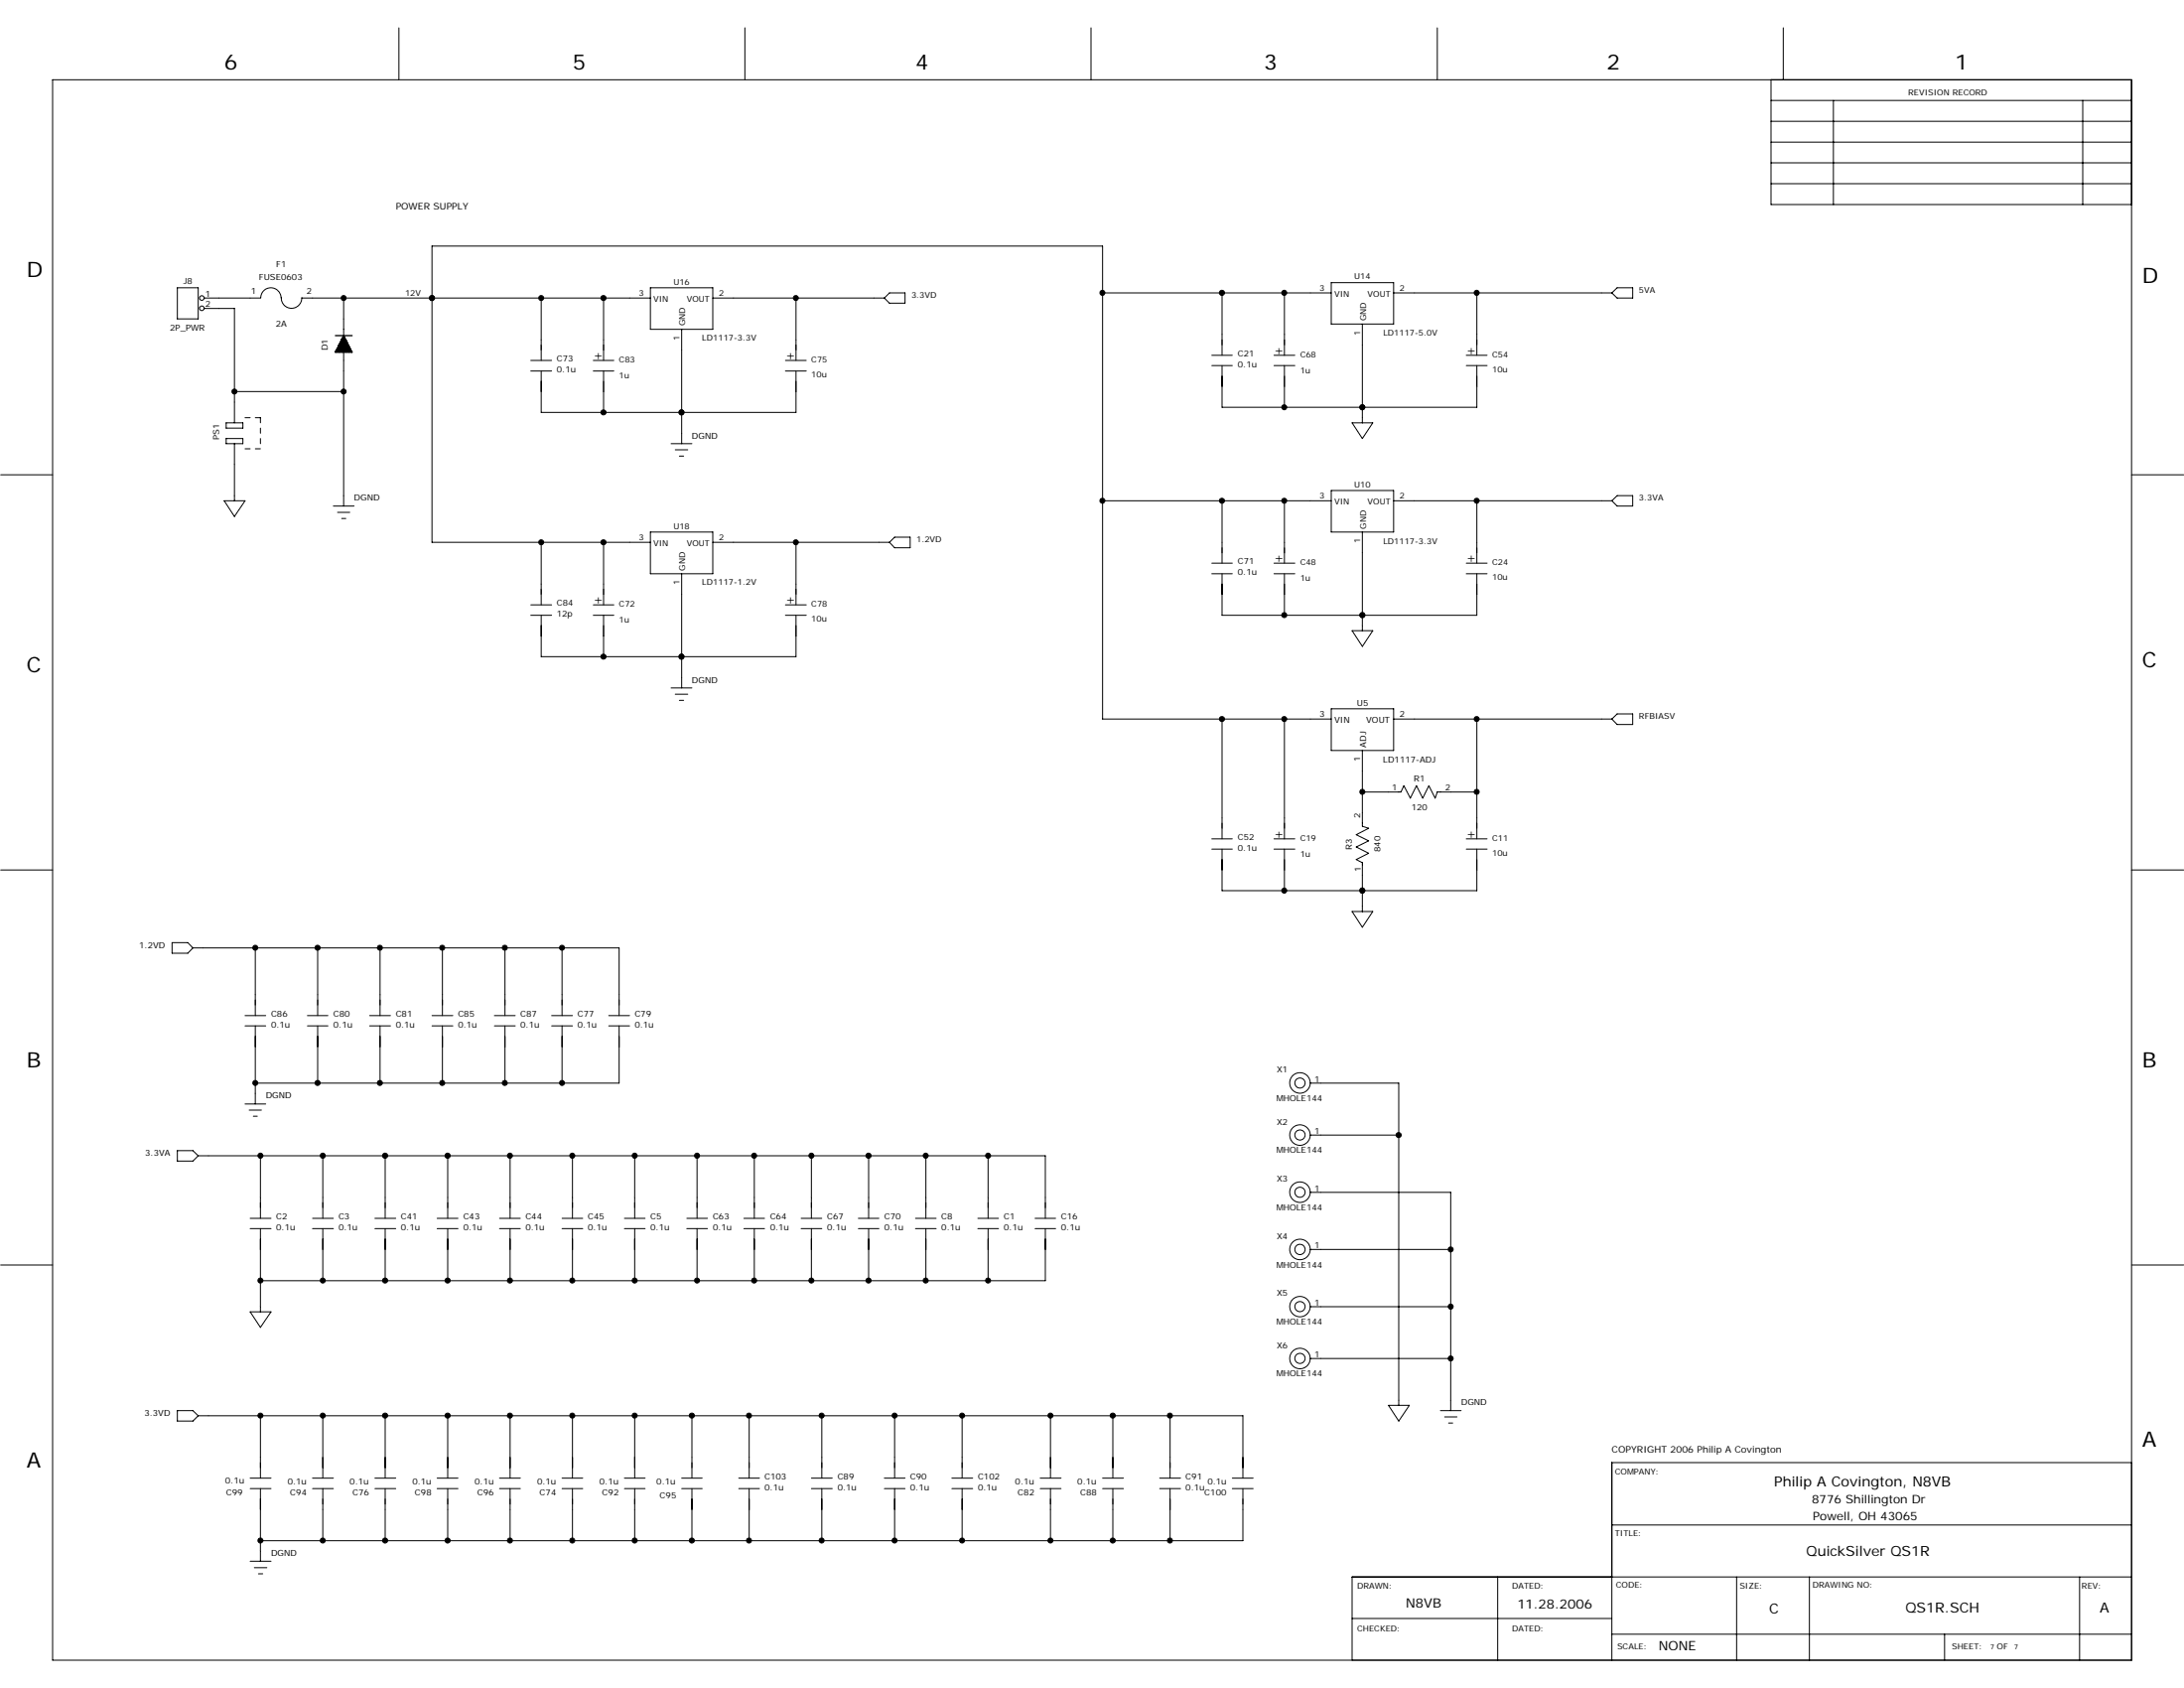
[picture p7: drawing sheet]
<svg xmlns="http://www.w3.org/2000/svg" width="279mm" height="216mm" viewBox="0 0 279 216" stroke-linecap="round" stroke-linejoin="round" font-family="sans-serif">
<g fill="none" stroke="#000" stroke-width=".13">
<path d="M6.7 10.2h266v202.1h-266zM51 3.6v6.6M95.3 3.6v6.6M139.6 3.6v6.6M183.9 3.6v6.6M226.6 10.2v16h46.1M226.6 15.5h46.1M226.6 12.8h46.1M226.6 18.2h46.1M228.1 3.6v6.6M234.5 12.8v13.4M266.4 12.8v13.4"/>
<path d="M22.7 36.8h2.7v4h-2.7zM26.1 38.1h7.2M26.1 39.5h3.9v14.6M33.4 38.1a1.3 1.3 0 0 1 1.3-1.3 1.3 1.3 0 0 1 1.3 1.3 1.31 1.31 0 0 0 1.3 1.3 1.31 1.31 0 0 0 1.3-1.3M38.7 38.1h44.5M44 38.1v4.8M69.2 38.1v8M77.2 38.1v8M83.2 36.8h8v5.3h-8zM91.2 38.1h21.9M101.8 38.1v8M113.8 37.5h2v1.3h-2l-.7-.7z"/>
<path d="M141.1 37.5h29.2M156.3 37.5v7.9M164.3 37.5v7.9M170.3 36.2h8v5.2h-8zM178.3 37.5h27.9M188.9 37.5v7.9M206.2 37.5l.7-.7h2v1.3h-2zM226.6 23.5h46.1M226.6 20.8h46.1M28.9 56.1h2.2v.6h-2.2zM28.9 54.1h2.2v.7h-2.2zM30 56.7v7.4"/>
<path d="M30 50.1h14M31.3 53.4h.7M31.3 57.4h.7M32.7 53.4h.6v.7M32.7 57.4h.6M33.3 54.8v.6M33.3 56.1v.6M44 45v19.7M67.9 46.1h2.7M67.9 47.5h2.7M69.2 47.5v5.2h18M75.9 46.1h2.6"/>
<path d="M75.9 47.5h2.6M77.2 47.5v5.2M85.9 56.7h2.6M86.4 57.5h1.6M86.9 58.3h.6M87.2 52.7v4M87.2 42.1v10.6M100.5 46.1h2.6M100.5 47.5h2.6M101.8 47.5v5.2h-14.6M155 45.4h2.6M155 46.8h2.6"/>
<path d="M156.3 46.8v5.3h18M163 45.4h2.7M163 46.8h2.7M164.3 46.8v5.3M173 54.1h2.6l-1.3 2zM174.3 52.1v2M174.3 41.4v10.7M187.6 45.4h2.6M187.6 46.8h2.6M188.9 46.8v5.3h-14.6M.1 60.7h6.6M28.7 64.1h2.6l-1.3 2z"/>
<path d="M42.7 64.7h2.6M43.2 65.5h1.5M43.7 66.3h.5M67.9 77.4h2.7M67.9 78.7h2.7M69.2 78.7v5.3h18M69.2 69.4v8M75.9 77.4h2.6M75.9 78.7h2.6M77.2 69.4v8M77.2 78.7v5.3M83.2 69.4h-27.9v-37.9h85.8v60.5h29.2"/>
<path d="M83.2 68.1h8v5.3h-8zM87.2 73.4v10.6M91.2 69.4h22.6M100.5 77.4h2.6M100.5 78.7h2.6M101.8 69.4v8M101.8 78.7v5.3h-14.6M113.8 69.4l.6-.7h2v1.4h-2zM141.1 64.1h29.2M155 73.4h2.6M155 72h2.6M156.3 73.4v5.3h18"/>
<path d="M156.3 64.1v7.9M163 73.4h2.7M163 72h2.7M164.3 64.1v7.9M164.3 73.4v5.3M170.3 62.7h8v5.4h-8zM174.3 78.7v2M174.3 68.1v10.6M178.3 64.1h27.9M187.6 73.4h2.6M187.6 72h2.6M188.9 73.4v5.3h-14.6"/>
<path d="M188.9 64.1v7.9M206.2 64.1l.7-.7h2v1.3h-2zM272.7 60.7h6.7M85.9 88h2.6M86.4 88.8h1.6M86.9 89.6h.6M87.2 84v4M156.3 92v15.3M164.3 92v15.3M170.3 90.7h8v5.3h-8zM173 80.7h2.6l-1.3 2zM174.3 96v9.7l.8 .2-1.6 .9 1.6 .7-1.6 .8 1.6 .8-1.6 .8 .8 .4v3.6"/>
<path d="M178.3 92h27.9M188.9 92v15.3M206.2 92l.7-.7h2v1.4h-2zM.1 111.3h6.6M155 107.3h2.6M155 108.6h2.6M156.3 108.6v5.3h18M163 107.3h2.7M163 108.6h2.7M164.3 108.6v5.3M173 116.6h2.6l-1.3 2zM174.3 113.9v2.7"/>
<path d="M174.3 101.3h4.9l.4-.8 .8 1.6 .8-1.6 .8 1.6 .8-1.6 .8 1.6 .3-.8h5M187.6 107.3h2.6M187.6 108.6h2.6M188.9 108.6v5.3h-14.6M272.7 111.3h6.7M22 120.6h2l.7 .6-.7 .7h-2zM24.7 121.2h54.5v8.7M31.3 129.9h2.7M31.3 131.2h2.7M32.7 131.2v10M32.7 121.2v8.7M32.7 138.5h23.9"/>
<path d="M39.3 129.9h2.7M39.3 131.2h2.7M40.6 121.2v8.7M40.6 131.2v7.3M47.3 129.9h2.7M47.3 131.2h2.7M48.6 121.2v8.7M48.6 131.2v7.3M55.3 129.9h2.6M55.3 131.2h2.6M56.6 138.5h15.3M56.6 121.2v8.7"/>
<path d="M56.6 131.2v7.3M63.2 129.9h2.7M63.2 131.2h2.7M64.6 121.2v8.7M64.6 131.2v7.3M70.6 129.9h2.6M70.6 131.2h2.6M71.9 121.2v8.7M71.9 131.2v7.3M77.9 129.9h2.6M77.9 131.2h2.6M79.2 131.2v7.3h-7.3"/>
<path d="M167.6 138.5h11.3v41.2M22.7 147.2h2l.7 .6-.7 .7h-2zM25.4 147.8h108.3v8M31.3 141.2h2.7M31.9 142h1.5M32 155.8h2.7M32 157.1h2.7M32.4 142.8h.5M33.3 147.8v8M33.3 157.1v10.7M40 155.8h2.7M40 157.1h2.7"/>
<path d="M41.3 147.8v8M41.3 157.1v6.7M48 155.8h2.6M48 157.1h2.6M49.3 147.8v8M49.3 157.1v6.7M55.9 155.8h2.7M55.9 157.1h2.7M57.3 147.8v8M57.3 157.1v6.7M63.9 155.8h2.7M63.9 157.1h2.7"/>
<path d="M65.3 147.8v8M65.3 157.1v6.7M71.9 155.8h2.6M71.9 157.1h2.6M73.2 147.8v8M73.2 157.1v6.7M79.9 155.8h2.6M79.9 157.1h2.6M81.2 147.8v8M81.2 157.1v6.7M87.9 155.8h2.6M87.9 157.1h2.6"/>
<path d="M89.2 147.8v8M89.2 157.1v6.7M95.2 155.8h2.6M95.2 157.1h2.6M96.5 147.8v8M96.5 157.1v6.7M102.5 155.8h2.6M102.5 157.1h2.6M103.8 147.8v8M103.8 157.1v6.7M109.8 155.8h2.6M109.8 157.1h2.6"/>
<path d="M111.1 147.8v8M111.1 157.1v6.7M117.1 155.8h2.7M117.1 157.1h2.7M118.4 147.8v8M118.4 157.1v6.7M125.1 155.8h2.6M125.1 157.1h2.6M126.4 147.8v8M126.4 157.1v6.7M132.4 155.8h2.6M132.4 157.1h2.6"/>
<path d="M133.7 157.1v6.7h-15.3M167.6 145.2h11.3M167.6 152.5h18v27.9M167.6 159.8h18M.1 161.8h6.6M32 167.8h2.7l-1.4 2zM33.3 163.8h32M65.3 163.8h53.1M167.6 167.1h18M167.6 173.8h18M177.6 179.7h2.7l-1.4 2.1zM272.7 161.8h6.7"/>
<path d="M22.7 180.4h2l.7 .7-.7 .7h-2zM25.4 181.1h133.6v8M32 189.1h2.7M32 190.4h2.7M32 199.7h2.7M33.3 190.4v9.3M33.3 181.1v8M40 189.1h2.7M40 190.4h2.7M41.3 181.1v8M41.3 190.4v6.7M48 189.1h2.6"/>
<path d="M48 190.4h2.6M49.3 181.1v8M49.3 190.4v6.7M55.9 189.1h2.7M55.9 190.4h2.7M57.3 181.1v8M57.3 190.4v6.7M63.9 189.1h2.7M63.9 190.4h2.7M65.3 181.1v8M65.3 190.4v6.7M71.9 189.1h2.6"/>
<path d="M71.9 190.4h2.6M73.2 181.1v8M73.2 190.4v6.7M79.9 189.1h2.6M79.9 190.4h2.6M81.2 181.1v8M81.2 190.4v6.7M87.2 189.1h2.6M87.2 190.4h2.6M88.5 181.1v8M88.5 190.4v6.7M94.5 189.1h2.7"/>
<path d="M94.5 190.4h2.7M95.8 181.1v8M95.8 190.4v6.7M103.8 189.1h2.7M103.8 190.4h2.7M105.1 181.1v8M105.1 190.4v6.7M113.1 189.1h2.7M113.1 190.4h2.7M114.4 181.1v8M114.4 190.4v6.7M121.8 189.1h2.6"/>
<path d="M121.8 190.4h2.6M123.1 181.1v8M123.1 190.4v6.7M133.1 189.1h2.6M133.1 190.4h2.6M134.4 181.1v8M134.4 190.4v6.7M141.1 189.1h2.6M141.1 190.4h2.6M142.4 181.1v8M142.4 190.4v6.7M148.4 189.1h2.6"/>
<path d="M148.4 190.4h2.6M149.7 181.1v8M149.7 190.4v6.7M157.6 189.1h2.7M157.6 190.4h2.7M159 190.4v6.7h-125.7M184.3 180.4h2.6M184.8 181.2h1.6M185.3 182h.5M206.2 195.1h66.5M272.7 187.1h-66.5v25.2M32.5 200.5h1.6"/>
<path d="M33.1 201.3h.5M173 207h33.2M191.6 201.7v10.6M206.2 209h66.5M222.2 201.7v10.6M231.5 201.7v10.6M248.8 209v3.3M266 201.7v10.6M272.7 201.7h-99.7v10.6"/>
<circle cx="25.8" cy="38.1" r=".3"/>
<circle cx="25.8" cy="39.4" r=".3"/>
<circle cx="166.3" cy="138.5" r="1.31"/>
<circle cx="166.3" cy="138.5" r=".65"/>
<circle cx="166.3" cy="159.8" r=".66"/>
<circle cx="166.3" cy="159.8" r="1.31"/>
<circle cx="166.3" cy="152.5" r="1.31"/>
<circle cx="166.3" cy="145.2" r="1.31"/>
<circle cx="166.3" cy="145.2" r=".65"/>
<circle cx="166.3" cy="152.5" r=".65"/>
<circle cx="166.3" cy="173.8" r="1.31"/>
<circle cx="166.3" cy="173.7" r=".65"/>
<circle cx="166.3" cy="167.1" r=".65"/>
<circle cx="166.3" cy="167.1" r="1.31"/>
</g>
<g fill="none" stroke="#000" stroke-width=".17">
<path d="M42.9 42.9h2.1M43.1 44.7h1.8M43.2 44.5v.5M43.2 44.5h1.5M43.3 44.3h1.4M43.4 44h1.1M43.6 43.6h.7M43.8 43.2h.3M43.9 43v2M43.9 43.1h.1M44 42.9l1 2.1h-2.1zM44.1 43.1v1.9"/>
<path d="M44.2 43.4h-.5v1.6M44.3 43.5v1.5M44.4 43.8h-.9v1.2M44.4 43.9v1.1M44.6 44.2h-1.3v.8M44.6 44.2v.8M44.8 44.6v.4M45 44.9h-2l-.1 .1M45 45h.1"/>
</g>
<g fill="#000" stroke="#000" stroke-width=".13">
<circle cx="44" cy="38.1" r=".32"/>
<circle cx="55.3" cy="38.1" r=".32"/>
<circle cx="69.2" cy="38.1" r=".32"/>
<circle cx="77.2" cy="38.1" r=".33"/>
<circle cx="101.8" cy="38.1" r=".32"/>
<circle cx="141" cy="37.5" r=".32"/>
<circle cx="156.3" cy="37.5" r=".33"/>
<circle cx="164.3" cy="37.5" r=".32"/>
<circle cx="188.9" cy="37.5" r=".32"/>
<circle cx="30" cy="50.1" r=".32"/>
<circle cx="44" cy="50.1" r=".32"/>
<circle cx="77.2" cy="52.7" r=".33"/>
<circle cx="87.2" cy="52.7" r=".32"/>
<circle cx="164.3" cy="52.1" r=".32"/>
<circle cx="174.3" cy="52.1" r=".32"/>
<circle cx="69.2" cy="69.4" r=".32"/>
<circle cx="77.2" cy="69.4" r=".33"/>
<circle cx="101.8" cy="69.4" r=".32"/>
<circle cx="141" cy="64" r=".32"/>
<circle cx="156.3" cy="64" r=".33"/>
<circle cx="164.3" cy="78.7" r=".32"/>
<circle cx="164.3" cy="64" r=".32"/>
<circle cx="174.3" cy="78.7" r=".32"/>
<circle cx="188.9" cy="64" r=".32"/>
<circle cx="77.2" cy="84" r=".33"/>
<circle cx="87.2" cy="84" r=".32"/>
<circle cx="156.3" cy="92" r=".33"/>
<circle cx="164.3" cy="92" r=".32"/>
<circle cx="188.9" cy="92" r=".32"/>
<circle cx="164.3" cy="113.9" r=".32"/>
<circle cx="174.3" cy="113.9" r=".32"/>
<circle cx="174.3" cy="101.3" r=".32"/>
<circle cx="188.9" cy="101.3" r=".32"/>
<circle cx="32.7" cy="138.5" r=".32"/>
<circle cx="32.7" cy="121.2" r=".32"/>
<circle cx="40.6" cy="138.5" r=".33"/>
<circle cx="40.6" cy="121.2" r=".33"/>
<circle cx="48.6" cy="138.5" r=".32"/>
<circle cx="48.6" cy="121.2" r=".32"/>
<circle cx="56.6" cy="138.5" r=".32"/>
<circle cx="56.6" cy="121.2" r=".32"/>
<circle cx="64.6" cy="138.5" r=".32"/>
<circle cx="64.6" cy="121.2" r=".32"/>
<circle cx="71.9" cy="138.5" r=".32"/>
<circle cx="71.9" cy="121.2" r=".32"/>
<circle cx="33.3" cy="147.8" r=".32"/>
<circle cx="41.3" cy="147.8" r=".32"/>
<circle cx="49.3" cy="147.8" r=".33"/>
<circle cx="57.3" cy="147.8" r=".33"/>
<circle cx="65.2" cy="147.8" r=".32"/>
<circle cx="73.2" cy="147.8" r=".32"/>
<circle cx="81.2" cy="147.8" r=".32"/>
<circle cx="89.2" cy="147.8" r=".32"/>
<circle cx="96.5" cy="147.8" r=".32"/>
<circle cx="103.8" cy="147.8" r=".32"/>
<circle cx="111.1" cy="147.8" r=".33"/>
<circle cx="118.4" cy="147.8" r=".32"/>
<circle cx="126.4" cy="147.8" r=".32"/>
<circle cx="178.9" cy="145.2" r=".33"/>
<circle cx="185.6" cy="159.8" r=".32"/>
<circle cx="33.3" cy="163.8" r=".32"/>
<circle cx="41.3" cy="163.8" r=".32"/>
<circle cx="49.3" cy="163.8" r=".33"/>
<circle cx="57.3" cy="163.8" r=".33"/>
<circle cx="65.2" cy="163.8" r=".32"/>
<circle cx="73.2" cy="163.8" r=".32"/>
<circle cx="81.2" cy="163.8" r=".32"/>
<circle cx="89.2" cy="163.8" r=".32"/>
<circle cx="96.5" cy="163.8" r=".32"/>
<circle cx="103.8" cy="163.8" r=".32"/>
<circle cx="111.1" cy="163.8" r=".33"/>
<circle cx="118.4" cy="163.8" r=".32"/>
<circle cx="126.4" cy="163.8" r=".32"/>
<circle cx="185.6" cy="167.1" r=".32"/>
<circle cx="185.6" cy="173.8" r=".32"/>
<circle cx="33.3" cy="197" r=".32"/>
<circle cx="33.3" cy="181.1" r=".32"/>
<circle cx="41.3" cy="197" r=".32"/>
<circle cx="41.3" cy="181.1" r=".32"/>
<circle cx="49.3" cy="197" r=".33"/>
<circle cx="49.3" cy="181.1" r=".33"/>
<circle cx="57.3" cy="197" r=".33"/>
<circle cx="57.3" cy="181.1" r=".33"/>
<circle cx="65.2" cy="197" r=".32"/>
<circle cx="65.2" cy="181.1" r=".32"/>
<circle cx="73.2" cy="197" r=".32"/>
<circle cx="73.2" cy="181.1" r=".32"/>
<circle cx="81.2" cy="197" r=".32"/>
<circle cx="81.2" cy="181.1" r=".32"/>
<circle cx="88.5" cy="197" r=".33"/>
<circle cx="88.5" cy="181.1" r=".33"/>
<circle cx="95.8" cy="197" r=".32"/>
<circle cx="95.8" cy="181.1" r=".32"/>
<circle cx="105.1" cy="197" r=".32"/>
<circle cx="105.1" cy="181.1" r=".32"/>
<circle cx="114.4" cy="197" r=".32"/>
<circle cx="114.4" cy="181.1" r=".32"/>
<circle cx="123.1" cy="197" r=".32"/>
<circle cx="123.1" cy="181.1" r=".32"/>
<circle cx="134.4" cy="197" r=".32"/>
<circle cx="134.4" cy="181.1" r=".32"/>
<circle cx="142.4" cy="197" r=".33"/>
<circle cx="142.4" cy="181.1" r=".33"/>
<circle cx="149.7" cy="197" r=".32"/>
<circle cx="149.7" cy="181.1" r=".32"/>
</g>
<g font-size="2.7">
<text x="28.7" y="8.9">6</text>
<text x="73.2" y="8.9">5</text>
<text x="117.1" y="8.9">4</text>
<text x="161.7" y="8.9">3</text>
<text x="205.5" y="8.9">2</text>
<text x="250.1" y="8.9">1</text>
<text x="3.4" y="35.5">D</text>
<text x="274" y="36.2">D</text>
<text x="3.4" y="86">C</text>
<text x="274" y="85.3">C</text>
<text x="3.4" y="136.5">B</text>
<text x="274" y="136.5">B</text>
<text x="274" y="185.1">A</text>
<text x="3.4" y="187.7">A</text>
</g>
<g font-size="1.8">
<text x="227" y="190.1">Philip A Covington, N8VB</text>
<text x="231.1" y="199.1">QuickSilver QS1R</text>
<text x="226.3" y="206.4">C</text>
<text x="243.8" y="206.2">QS1R.SCH</text>
<text x="268.6" y="206.2">A</text>
</g>
<g font-size="1.7">
<text x="75.9" y="46">+</text>
<text x="100.5" y="46">+</text>
<text x="163" y="45.3">+</text>
<text x="187.6" y="45.3">+</text>
<text x="163" y="71.9">+</text>
<text x="187.6" y="71.9">+</text>
<text x="75.9" y="77.2">+</text>
<text x="100.5" y="77.2">+</text>
<text x="163" y="107.1">+</text>
<text x="187.6" y="107.1">+</text>
<text x="179.9" y="205.6">N8VB</text>
<text x="194.1" y="205.8">11.28.2006</text>
<text x="212.2" y="211.1">NONE</text>
</g>
<g font-size="1.5">
<text x="231.8" y="192.3">8776 Shillington Dr</text>
<text x="231.9" y="194.4">Powell, OH 43065</text>
</g>
<g font-size="1.2">
<text x="50.6" y="26.8">POWER SUPPLY</text>
<text x="206.2" y="185.8">COPYRIGHT 2006 Philip A Covington</text>
</g>
<g font-size="1.1">
<text x="33.1" y="35.8">FUSE0603</text>
<text x="35.3" y="34.1">F1</text>
<text x="23.5" y="36.3">J8</text>
<text x="26.3" y="38">1</text>
<text x="26.3" y="39.3">2</text>
<text x="32.1" y="37.6">1</text>
<text x="35.3" y="41.8">2A</text>
<text x="39.2" y="37.6">2</text>
<text x="21.7" y="42.3">2P_PWR</text>
<text x="42" y="44.9" transform="rotate(-90 42 44.9)">D1</text>
<text x="71.2" y="46.2">C73</text>
<text x="71.2" y="47.6">0.1u</text>
<text x="158.3" y="45.6">C21</text>
<text x="158.3" y="47">0.1u</text>
<text x="28" y="56.3" transform="rotate(-90 28 56.3)">PS1</text>
<text x="88.5" y="56.1">DGND</text>
<text x="45.3" y="64.1">DGND</text>
<text x="71.2" y="77.5">C84</text>
<text x="158.3" y="72.2">C71</text>
<text x="158.3" y="73.6">0.1u</text>
<text x="71.2" y="78.9">12p</text>
<text x="88.5" y="87.3">DGND</text>
<text x="168.8" y="91.7">3</text>
<text x="170.7" y="92.5">VIN</text>
<text x="173.6" y="90.3">U5</text>
<text x="174.8" y="92.5">VOUT</text>
<text x="174.8" y="95.6" transform="rotate(-90 174.8 95.6)">ADJ</text>
<text x="179.1" y="91.7">2</text>
<text x="174" y="97.5" transform="rotate(-90 174 97.5)">1</text>
<text x="177" y="97.5">LD1117-ADJ</text>
<text x="178.1" y="101.1">1</text>
<text x="180.9" y="100">R1</text>
<text x="184.9" y="101">2</text>
<text x="158.3" y="107.4">C52</text>
<text x="174" y="104.6" transform="rotate(-90 174 104.6)">2</text>
<text x="180.6" y="103.6">120</text>
<text x="158.3" y="108.8">0.1u</text>
<text x="173" y="108.7" transform="rotate(-90 173 108.7)">R3</text>
<text x="174.1" y="111.5" transform="rotate(-90 174.1 111.5)">1</text>
<text x="176.6" y="109" transform="rotate(-90 176.6 109)">840</text>
<text x="17.8" y="121.2">1.2VD</text>
<text x="34.7" y="130">C86</text>
<text x="34.7" y="131.4">0.1u</text>
<text x="42.7" y="130">C80</text>
<text x="42.7" y="131.4">0.1u</text>
<text x="50.6" y="130">C81</text>
<text x="50.6" y="131.4">0.1u</text>
<text x="58.6" y="130">C85</text>
<text x="58.6" y="131.4">0.1u</text>
<text x="66.6" y="130">C87</text>
<text x="66.6" y="131.4">0.1u</text>
<text x="73.9" y="130">C77</text>
<text x="73.9" y="131.4">0.1u</text>
<text x="81.2" y="130">C79</text>
<text x="81.2" y="131.4">0.1u</text>
<text x="163.3" y="137.2">X1</text>
<text x="34" y="140.5">DGND</text>
<text x="163.3" y="140.8">MHOLE144</text>
<text x="163.3" y="143.8">X2</text>
<text x="168.2" y="138.4">1</text>
<text x="18.6" y="147.8">3.3VA</text>
<text x="163.3" y="147.5">MHOLE144</text>
<text x="168.2" y="145.1">1</text>
<text x="35.3" y="156">C2</text>
<text x="43.3" y="156">C3</text>
<text x="51.3" y="156">C41</text>
<text x="59.3" y="156">C43</text>
<text x="67.2" y="156">C44</text>
<text x="75.2" y="156">C45</text>
<text x="83.2" y="156">C5</text>
<text x="91.2" y="156">C63</text>
<text x="98.5" y="156">C64</text>
<text x="105.8" y="156">C67</text>
<text x="113.1" y="156">C70</text>
<text x="120.4" y="156">C8</text>
<text x="128.4" y="156">C1</text>
<text x="135.7" y="156">C16</text>
<text x="163.3" y="154.8">MHOLE144</text>
<text x="163.3" y="151.2">X3</text>
<text x="168.2" y="152.4">1</text>
<text x="35.3" y="157.3">0.1u</text>
<text x="43.3" y="157.3">0.1u</text>
<text x="51.3" y="157.3">0.1u</text>
<text x="59.3" y="157.3">0.1u</text>
<text x="67.2" y="157.3">0.1u</text>
<text x="75.2" y="157.3">0.1u</text>
<text x="83.2" y="157.3">0.1u</text>
<text x="91.2" y="157.3">0.1u</text>
<text x="98.5" y="157.3">0.1u</text>
<text x="105.8" y="157.3">0.1u</text>
<text x="113.1" y="157.3">0.1u</text>
<text x="120.4" y="157.3">0.1u</text>
<text x="128.4" y="157.3">0.1u</text>
<text x="135.7" y="157.3">0.1u</text>
<text x="163.3" y="158.5">X4</text>
<text x="168.2" y="159.7">1</text>
<text x="163.3" y="162.1">MHOLE144</text>
<text x="163.3" y="165.8">X5</text>
<text x="168.2" y="167">1</text>
<text x="163.3" y="169.4">MHOLE144</text>
<text x="163.3" y="172.4">X6</text>
<text x="168.2" y="173.6">1</text>
<text x="163.3" y="176.1">MHOLE144</text>
<text x="186.9" y="179.7">DGND</text>
<text x="18.5" y="181.1">3.3VD</text>
<text x="28.8" y="189.8">0.1u</text>
<text x="28.9" y="191.3">C99</text>
<text x="36.8" y="189.9">0.1u</text>
<text x="37.1" y="191.2">C94</text>
<text x="44.7" y="189.9">0.1u</text>
<text x="45.1" y="191.2">C76</text>
<text x="52.7" y="189.9">0.1u</text>
<text x="53.1" y="191.2">C98</text>
<text x="60.7" y="189.9">0.1u</text>
<text x="61.1" y="191.2">C96</text>
<text x="68.7" y="189.9">0.1u</text>
<text x="69" y="191.2">C74</text>
<text x="76.7" y="189.9">0.1u</text>
<text x="77" y="191.2">C92</text>
<text x="84" y="189.9">0.1u</text>
<text x="84.4" y="191.6">C95</text>
<text x="97.8" y="189.2">C103</text>
<text x="97.8" y="190.6">0.1u</text>
<text x="107.1" y="189.2">C89</text>
<text x="107.1" y="190.6">0.1u</text>
<text x="116.4" y="189.2">C90</text>
<text x="116.4" y="190.6">0.1u</text>
<text x="125.1" y="189.2">C102</text>
<text x="125.1" y="190.6">0.1u</text>
<text x="129.9" y="189.9">0.1u</text>
<text x="130.2" y="191.2">C82</text>
<text x="137.8" y="189.9">0.1u</text>
<text x="138.2" y="191.2">C88</text>
<text x="151.7" y="189.2">C91</text>
<text x="151.7" y="190.6">0.1u</text>
<text x="154.1" y="191.2">C100</text>
<text x="154.5" y="189.9">0.1u</text>
<text x="34.7" y="199">DGND</text>
</g>
<g font-size="1">
<text x="244.1" y="12.2">REVISION RECORD</text>
<text x="173.2" y="35.7">U14</text>
<text x="51.8" y="37.9">12V</text>
<text x="81.7" y="37.9">3</text>
<text x="83.6" y="38.6">VIN</text>
<text x="86.1" y="36.4">U16</text>
<text x="87.7" y="41.7" transform="rotate(-90 87.7 41.7)">GND</text>
<text x="87.9" y="38.6">VOUT</text>
<text x="92" y="37.9">2</text>
<text x="116.6" y="38.1">3.3VD</text>
<text x="168.8" y="37.2">3</text>
<text x="170.7" y="38">VIN</text>
<text x="174.8" y="41" transform="rotate(-90 174.8 41)">GND</text>
<text x="175" y="38">VOUT</text>
<text x="179.1" y="37.2">2</text>
<text x="209.7" y="37.5">5VA</text>
<text x="79.2" y="46.4">C83</text>
<text x="86.9" y="43.6" transform="rotate(-90 86.9 43.6)">1</text>
<text x="89.8" y="43.6">LD1117-3.3V</text>
<text x="103.8" y="46.4">C75</text>
<text x="166.3" y="45.7">C68</text>
<text x="166.3" y="47.7">1u</text>
<text x="174" y="42.9" transform="rotate(-90 174 42.9)">1</text>
<text x="177" y="42.9">LD1117-5.0V</text>
<text x="190.9" y="45.7">C54</text>
<text x="190.9" y="47.6">10u</text>
<text x="79.2" y="48.4">1u</text>
<text x="103.8" y="48.3">10u</text>
<text x="168.8" y="63.8">3</text>
<text x="170.7" y="64.5">VIN</text>
<text x="173.2" y="62.3">U10</text>
<text x="175" y="64.5">VOUT</text>
<text x="179.1" y="63.8">2</text>
<text x="209.7" y="64.1">3.3VA</text>
<text x="81.7" y="69.1">3</text>
<text x="83.6" y="69.9">VIN</text>
<text x="86.1" y="67.6">U18</text>
<text x="87.9" y="69.9">VOUT</text>
<text x="92" y="69.1">2</text>
<text x="117.2" y="69.4">1.2VD</text>
<text x="174" y="69.5" transform="rotate(-90 174 69.5)">1</text>
<text x="174.8" y="67.6" transform="rotate(-90 174.8 67.6)">GND</text>
<text x="177" y="69.6">LD1117-3.3V</text>
<text x="79.2" y="77.6">C72</text>
<text x="86.9" y="74.8" transform="rotate(-90 86.9 74.8)">1</text>
<text x="87.7" y="73" transform="rotate(-90 87.7 73)">GND</text>
<text x="89.8" y="74.8">LD1117-1.2V</text>
<text x="103.8" y="77.6">C78</text>
<text x="166.3" y="72.3">C48</text>
<text x="166.3" y="74.3">1u</text>
<text x="190.9" y="72.3">C24</text>
<text x="190.9" y="74.2">10u</text>
<text x="79.2" y="79.7">1u</text>
<text x="103.8" y="79.5">10u</text>
<text x="209.7" y="92">RFBIASV</text>
<text x="166.3" y="107.5">C19</text>
<text x="190.9" y="107.5">C11</text>
<text x="166.3" y="109.6">1u</text>
<text x="190.9" y="109.4">10u</text>
<text x="206.6" y="188.6">COMPANY:</text>
<text x="206.6" y="196.5">TITLE:</text>
<text x="173.6" y="203.2">DRAWN:</text>
<text x="193.4" y="203.2">DATED:</text>
<text x="206.7" y="203">CODE:</text>
<text x="222.5" y="203.2">SIZE:</text>
<text x="231.9" y="203">DRAWING NO:</text>
<text x="266.3" y="203.2">REV:</text>
<text x="173.6" y="208.6">CHECKED:</text>
<text x="193.4" y="208.6">DATED:</text>
<text x="206.9" y="211">SCALE:</text>
<text x="249.7" y="211">SHEET:</text>
<text x="255.5" y="211">OF</text>
</g>
<g font-size=".9">
<text x="254.6" y="211">7</text>
<text x="257.7" y="211">7</text>
</g>
</svg>
